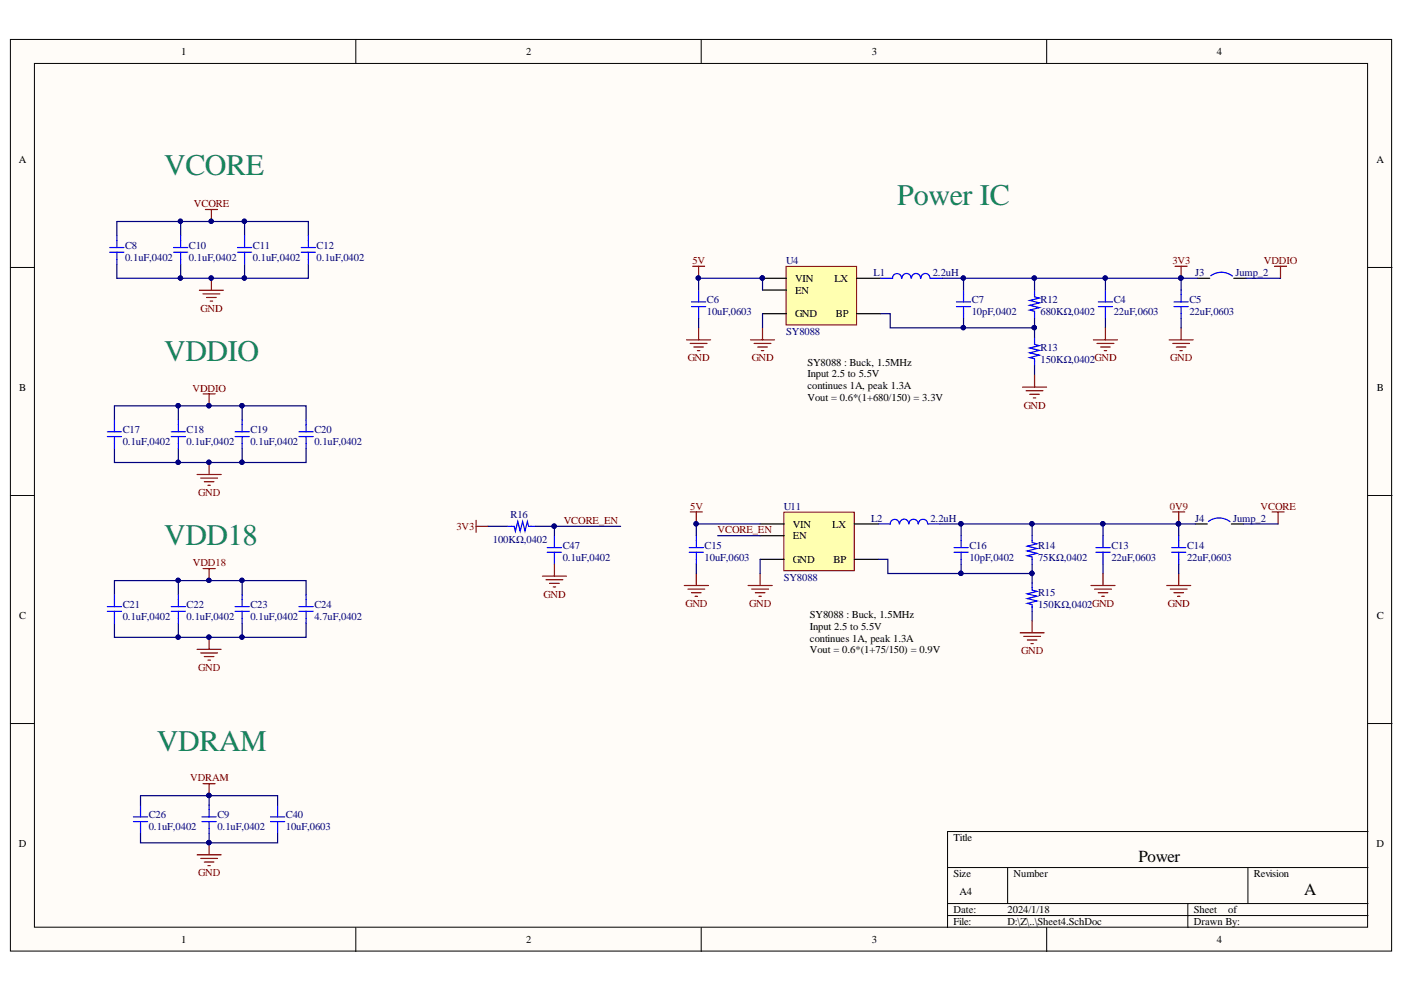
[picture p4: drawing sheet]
<svg xmlns="http://www.w3.org/2000/svg" width="297mm" height="210mm" viewBox="0 0 297 210" stroke-linecap="round" stroke-linejoin="round" font-family="sans-serif">
<g fill="#fffcf8" stroke="#000" stroke-width=".21">
<path d="M2.2 8.3h292.2v192.9h-292.2z"/>
<path d="M7.3 13.4h282v182.8h-282z"/>
</g>
<g fill="none" stroke="#000" stroke-width=".21">
<path d="M75.3 8.3v5.1M148.4 8.3v5.1M221.4 8.3v5.1M2.2 56.6h5.1M289.4 56.6h5.1M2.2 104.8h5.1M289.4 104.8h5.1M2.2 153.1h5.1M289.4 153.1h5.1M289.4 176h-88.9v20.3M75.3 196.3v5M148.4 196.3v5"/>
<path d="M200.5 183.6h88.9M200.5 191.2h88.9M200.5 193.7h88.9M213.2 183.6v7.6M221.4 196.3v5M251.3 191.2v5.1M264 183.6v7.6"/>
</g>
<path d="M166.3 56.4h14.9v12.4h-14.9z" fill="#ffffb0" stroke="#800000" stroke-width=".21"/>
<path d="M161.3 58.9h5.1M181.2 58.9h5.1M253.4 58.9h2.5M261 58.9h2.6M161.3 66.4h5.1M161.3 61.4h5.1M181.2 66.4h5.1M252.9 110.9h2.5M260.5 110.9h2.6" fill="none" stroke="#000" stroke-width=".25"/>
<g fill="#000080" stroke="#000080" stroke-width=".21">
<circle cx="161.3" cy="58.8" r=".46"/>
<circle cx="147.7" cy="58.8" r=".46"/>
<circle cx="117.2" cy="111.3" r=".47"/>
<circle cx="203.8" cy="58.8" r=".46"/>
<circle cx="218.8" cy="58.8" r=".46"/>
<circle cx="218.8" cy="69.3" r=".46"/>
<circle cx="203.8" cy="69.3" r=".46"/>
<circle cx="233.8" cy="58.8" r=".46"/>
<circle cx="249.8" cy="58.8" r=".46"/>
</g>
<g fill="none" stroke="#00f" stroke-width=".25">
<path d="M186.3 58.9h2.6M188.8 58.9a.95 .95 0 0 1 1-1 .95 .95 0 0 1 .9 1M192.7 58.9a.95 .95 0 0 0-.9-1 .95 .95 0 0 0-1 1M194.7 58.9a.95 .95 0 0 0-.9-1 .95 .95 0 0 0-1 1M196.7 58.9a.95 .95 0 0 0-.9-1 .95 .95 0 0 0-1 1M196.8 58.9h2.6M256.2 58.3a3.8 3.8 0 0 1 4.5 .1M146.3 63.9h3M146.3 64.9h3M147.8 61.4v2.5M147.8 64.9v2.5M202.4 63.9h3"/>
<path d="M202.4 64.9h3M203.9 61.4v2.5M203.9 64.9v2.5M218.9 62.3v.5l1 .3-2 .5 2 .5-2 .5 2 .5-2 .5 1 .3v1.5M218.9 71.4v1.5l1 .2-2 .5 2 .5-2 .6 2 .5-2 .5 1 .2v.5M218.9 61.4v1M218.9 76.4v1M232.4 63.9h3M232.4 64.9h3M233.9 61.4v2.5M233.9 64.9v2.5M248.4 63.9h3"/>
<path d="M248.4 64.9h3M249.9 61.4v2.5M249.9 64.9v2.5M107.3 111.4h1.5l.2 1 .5-2 .6 2 .5-2 .5 2 .5-2 .2 1h.5M112.3 111.4h1M115.8 116.9h3M115.8 115.9h3M117.3 113.4v2.5M117.3 116.9v2.5M185.8 110.9h2.5M190.2 110.9a.95 .95 0 0 0-.9-1 .95 .95 0 0 0-1 1M192.3 110.8a.97 .97 0 0 0-1-1 .97 .97 0 0 0-1 1"/>
<path d="M194.2 110.9a.96 .96 0 0 0-.9-1 .96 .96 0 0 0-1 1M196.2 110.9a.96 .96 0 0 0-.9-1 .96 .96 0 0 0-1 1M196.4 110.9h2.4M218.4 114.3v.5l1 .3-2.1 .5 2.1 .5-2.1 .5 2.1 .5-2.1 .5 1.1 .2v1.6M218.4 113.4v1M231.9 116.9h3M231.9 115.9h3M233.4 113.4v2.5M233.4 116.9v2.5M247.9 116.9h3M247.9 115.9h3M249.4 113.4v2.5"/>
<path d="M249.4 116.9v2.5M255.7 110.3a3.8 3.8 0 0 1 4.5 .1M218.4 123.4v1.5l1 .2-2.1 .5 2.1 .6-2.1 .5 2.1 .5-2.1 .5 1.1 .2v.5M218.4 128.4v1"/>
</g>
<g fill="none" stroke="#800000" stroke-width=".25">
<path d="M146.5 56.3h2.6M147.8 56.3v2.6M269.6 56.3h2.6M270.9 56.3v2.6M145.3 71.9h5M146 72.7h3.6M146.8 73.4h2M147.5 74.2h.6M147.8 69.4v2.5M158.8 71.9h5.1M159.5 72.7h3.6M160.3 73.4h2"/>
<path d="M161.1 74.2h.5M161.3 69.4v2.5M218.9 79.4v2.5M231.3 71.9h5.1M232.1 72.7h3.5M232.9 73.4h2M233.6 74.2h.5M233.9 69.4v2.5M247.3 71.9h5.1M248.1 72.7h3.6M248.9 73.4h2M249.6 74.2h.5"/>
<path d="M249.9 69.4v2.5M216.3 81.9h5.1M217.1 82.7h3.6M217.9 83.4h2M218.6 84.2h.5M100.7 110.1v2.5M100.7 111.4h2.6M117.3 119.4v2.5M114.8 121.9h5M115.5 122.7h3.6M116.3 123.4h2M117 124.2h.6"/>
</g>
<path d="M203.9 58.9h15M233.9 58.9h16M253.4 58.9h-3.5v2.5M263.6 58.9h7.3M186.3 66.4h2v3h15.6v-2M203.9 69.4h15v2M218.9 61.4v-2.5h15v2.5M218.9 67.4v2M218.9 77.4v2M233.9 67.4v2M249.9 67.4v2M113.3 111.4h4" fill="none" stroke="#000080" stroke-width=".25"/>
<path d="M165.8 108.4h14.9v12.4h-14.9z" fill="#ffffb0" stroke="#800000" stroke-width=".21"/>
<path d="M160.8 110.9h5.1M160.8 118.4h5.1M160.8 113.4h5.1M180.7 110.9h5.1M180.7 118.4h5.1" fill="none" stroke="#000" stroke-width=".25"/>
<g fill="none" stroke="#00f" stroke-width=".25">
<path d="M23.2 53.4h3M23.2 52.4h3M24.7 49.9v2.5M24.7 53.4v2.5M36.7 53.4h3M36.7 52.4h3M38.2 49.9v2.5M38.2 53.4v2.5M50.2 53.4h3M50.2 52.4h3M51.7 49.9v2.5M51.7 53.4v2.5"/>
<path d="M63.7 53.4h3M63.7 52.4h3M65.2 49.9v2.5M65.2 53.4v2.5M22.7 92.4h3M22.7 91.4h3M24.2 88.9v2.5M24.2 92.4v2.5M36.2 92.4h3M36.2 91.4h3M37.7 88.9v2.5M37.7 92.4v2.5"/>
<path d="M49.7 92.4h3M49.7 91.4h3M51.2 88.9v2.5M51.2 92.4v2.5M63.3 92.4h3M63.3 91.4h3M64.8 88.9v2.5M64.8 92.4v2.5M145.8 115.9h3M145.8 116.9h3M147.3 113.4v2.5M147.3 116.9v2.5"/>
<path d="M201.8 115.9h3M201.8 116.9h3M203.3 113.4v2.5M203.3 116.9v2.5M22.7 129.4h3M22.7 128.4h3M24.2 125.9v2.5M24.2 129.4v2.5M36.2 129.4h3M36.2 128.4h3M37.7 125.9v2.5M37.7 129.4v2.5"/>
<path d="M49.7 129.4h3M49.7 128.4h3M51.2 125.9v2.5M51.2 129.4v2.5M63.3 129.4h3M63.3 128.4h3M64.8 125.9v2.5M64.8 129.4v2.5M28.2 173.8h3M28.2 172.9h3M29.7 170.4v2.5M29.7 173.8v2.6"/>
<path d="M42.7 173.8h3M42.7 172.9h3M44.2 170.4v2.5M44.2 173.8v2.6M57.2 173.8h3M57.2 172.9h3M58.7 170.4v2.5M58.7 173.8v2.6"/>
</g>
<g fill="none" stroke="#800000" stroke-width=".25">
<path d="M43.5 44.3h2.5M44.7 44.3v2.6M44.7 58.9v2.5M248.6 56.3h2.6M249.9 56.3v2.6M42.2 61.4h5.1M42.9 62.2h3.6M43.7 62.9h2M44.5 63.7h.5M43 83.3h2.5M44.2 83.3v2.6M44.2 97.9v2.5"/>
<path d="M41.7 100.4h5.1M42.5 101.2h3.5M43.2 101.9h2.1M44 102.7h.5M146 108.3h2.6M147.3 108.3v2.6M248.1 108.3h2.5M249.4 108.3v2.6M269.1 108.3h2.6M270.4 108.3v2.6M41.7 137.4h5.1M42.5 138.2h3.5"/>
<path d="M43 120.3h2.5M43.2 138.9h2.1M44 139.7h.5M44.2 120.3v2.6M44.2 134.9v2.5M144.8 123.9h5.1M145.5 124.7h3.6M146.3 125.4h2M147.1 126.2h.5M147.3 121.4v2.5M158.3 123.9h5.1M159 124.7h3.6"/>
<path d="M159.8 125.4h2M160.6 126.2h.5M160.8 121.4v2.5M215.8 133.9h5.1M216.6 134.7h3.5M217.3 135.4h2.1M218.1 136.2h.5M218.4 131.4v2.5M230.8 123.9h5.1M231.6 124.7h3.5M232.3 125.4h2.1M233.1 126.2h.5"/>
<path d="M233.4 121.4v2.5M246.8 123.9h5.1M247.6 124.7h3.6M248.4 125.4h2M249.1 126.2h.5M249.4 121.4v2.5M43 165.8h2.5M44.2 165.8v2.6M44.2 178.3v2.6M41.7 180.9h5.1M42.5 181.6h3.5M43.2 182.4h2.1"/>
<path d="M44 183.2h.5"/>
</g>
<g fill="#000080" stroke="#000080" stroke-width=".21">
<circle cx="147.3" cy="110.8" r=".46"/>
<circle cx="203.3" cy="110.8" r=".46"/>
<circle cx="218.3" cy="110.8" r=".46"/>
<circle cx="218.3" cy="121.3" r=".46"/>
<circle cx="203.3" cy="121.3" r=".46"/>
<circle cx="233.3" cy="110.8" r=".46"/>
<circle cx="249.3" cy="110.8" r=".47"/>
<circle cx="203.8" cy="58.8" r=".46"/>
<circle cx="161.3" cy="58.8" r=".46"/>
<circle cx="147.7" cy="58.8" r=".46"/>
<circle cx="249.8" cy="58.8" r=".46"/>
<circle cx="117.2" cy="111.3" r=".47"/>
<circle cx="44.2" cy="97.8" r=".46"/>
<circle cx="37.7" cy="85.8" r=".46"/>
<circle cx="51.2" cy="85.8" r=".46"/>
<circle cx="37.7" cy="97.8" r=".46"/>
<circle cx="51.2" cy="97.8" r=".46"/>
<circle cx="44.2" cy="85.8" r=".46"/>
<circle cx="44.7" cy="58.8" r=".46"/>
<circle cx="38.2" cy="46.8" r=".46"/>
<circle cx="44.7" cy="46.8" r=".46"/>
<circle cx="51.7" cy="46.8" r=".46"/>
<circle cx="38.2" cy="58.8" r=".46"/>
<circle cx="51.7" cy="58.8" r=".46"/>
<circle cx="44.2" cy="134.8" r=".46"/>
<circle cx="37.7" cy="122.8" r=".46"/>
<circle cx="51.2" cy="122.8" r=".46"/>
<circle cx="37.7" cy="134.8" r=".46"/>
<circle cx="51.2" cy="134.8" r=".46"/>
<circle cx="44.2" cy="122.8" r=".46"/>
<circle cx="44.2" cy="168.3" r=".46"/>
<circle cx="44.2" cy="178.3" r=".46"/>
</g>
<g fill="none" stroke="#000080" stroke-width=".25">
<path d="M24.7 49.9v-3h13.5v3M24.7 55.9v3h13.5v-3M38.2 46.9h13.5v3M51.7 55.9v3h-13.5M51.7 46.9h13.5v3M65.2 55.9v3h-13.5M199.4 58.9h4.5v2.5M147.8 61.4v-2.5h13.5v2.5M147.8 67.4v2M161.3 66.4v3M24.2 88.9v-3h13.5v3M24.2 94.9v3h13.5v-3"/>
<path d="M37.7 85.9h13.5v3M51.2 85.9h13.6v3M51.2 94.9v3h-13.5M64.8 94.9v3h-13.6M103.3 111.4h4M131.3 111.4h-14v2M147.3 119.4v2M151.8 113.4h9M160.8 110.9h-13.5v2.5M160.8 118.4v3M185.8 118.4h2v3h15.5v-2M198.8 110.9h4.5v2.5"/>
<path d="M203.3 110.9h15.1M218.4 113.4v-2.5h15v2.5M218.4 119.4v2M233.4 110.9h16M233.4 119.4v2M249.4 119.4v2M252.9 110.9h-3.5v2.5M263.1 110.9h7.3M24.2 125.9v-3h13.5v3M24.2 131.9v3h13.5v-3M37.7 122.9h13.5v3M51.2 122.9h13.6v3"/>
<path d="M51.2 131.9v3h-13.5M64.8 131.9v3h-13.6M203.3 121.4h15.1v2M218.4 129.4v2M29.7 170.4v-2h14.5v2M29.7 176.4v1.9h29v-1.9M44.2 168.4h14.5v2M44.2 176.4v1.9"/>
</g>
<g font-size="6.3" fill="#17855c">
<text x="34.7" y="36.9">VCORE</text>
<text x="189.8" y="43.4">Power IC</text>
<text x="34.7" y="76.4">VDDIO</text>
<text x="34.7" y="115.4">VDD18</text>
<text x="33.2" y="158.9">VDRAM</text>
</g>
<g font-size="3.6">
<text x="240.9" y="182.5">Power</text>
<text x="275.9" y="189.5">A</text>
</g>
<g font-size="2.2">
<text x="38.3" y="11.7">1</text>
<text x="111.3" y="11.7">2</text>
<text x="184.5" y="11.7">3</text>
<text x="257.5" y="11.7">4</text>
<text x="4" y="34.5">A</text>
<text x="291.2" y="34.5">A</text>
<text x="168.2" y="59.7">VIN</text>
<text x="176.6" y="59.7">LX</text>
<text x="168.2" y="62.2">EN</text>
<text x="168.2" y="67.2">GND</text>
<text x="176.8" y="67.2">BP</text>
<text x="170.8" y="77.4">SY8088 : Buck, 1.5MHz</text>
<text x="4.1" y="82.7">B</text>
<text x="170.8" y="79.8">Input 2.5 to 5.5V</text>
<text x="170.8" y="82.3">continues 1A, peak 1.3A</text>
<text x="291.3" y="82.7">B</text>
<text x="170.8" y="84.7">Vout = 0.6*(1+680/150) = 3.3V</text>
<text x="167.7" y="111.7">VIN</text>
<text x="176.1" y="111.7">LX</text>
<text x="167.7" y="119.2">GND</text>
<text x="167.7" y="114.2">EN</text>
<text x="176.3" y="119.2">BP</text>
<text x="4.1" y="131">C</text>
<text x="171.3" y="130.9">SY8088 : Buck, 1.5MHz</text>
<text x="291.3" y="131">C</text>
<text x="171.3" y="133.3">Input 2.5 to 5.5V</text>
<text x="171.3" y="135.8">continues 1A, peak 1.3A</text>
<text x="171.3" y="138.3">Vout = 0.6*(1+75/150) = 0.9V</text>
<text x="4" y="179.2">D</text>
<text x="201.7" y="177.9">Title</text>
<text x="291.2" y="179.2">D</text>
<text x="201.7" y="185.6">Size</text>
<text x="214.5" y="185.6">Number</text>
<text x="265.3" y="185.6">Revision</text>
<text x="203" y="189.4">A4</text>
<text x="201.7" y="193.2">Date:</text>
<text x="201.7" y="195.7">File:</text>
<text x="213.2" y="193.2">2024/1/18</text>
<text x="213.2" y="195.7">D:\Z\..\Sheet4.SchDoc</text>
<text x="252.6" y="193.2">Sheet</text>
<text x="252.6" y="195.7">Drawn By:</text>
<text x="259.9" y="193.2">of</text>
<text x="38.3" y="199.6">1</text>
<text x="111.3" y="199.6">2</text>
<text x="184.5" y="199.6">3</text>
<text x="257.5" y="199.6">4</text>
</g>
<g font-size="2.2" fill="#800000">
<text x="41" y="43.9">VCORE</text>
<text x="146.5" y="55.9">5V</text>
<text x="248.1" y="55.9">3V3</text>
<text x="267.4" y="55.9">VDDIO</text>
<text x="42.4" y="66">GND</text>
<text x="145.5" y="76.4">GND</text>
<text x="159" y="76.4">GND</text>
<text x="247.6" y="76.4">GND</text>
<text x="40.7" y="82.9">VDDIO</text>
<text x="216.6" y="86.4">GND</text>
<text x="42" y="104.9">GND</text>
<text x="146" y="107.9">5V</text>
<text x="247.5" y="107.9">0V9</text>
<text x="266.7" y="107.9">VCORE</text>
<text x="96.6" y="112.2">3V3</text>
<text x="119.3" y="110.9">VCORE_EN</text>
<text x="151.8" y="112.9">VCORE_EN</text>
<text x="40.8" y="119.8">VDD18</text>
<text x="115" y="126.4">GND</text>
<text x="145" y="128.4">GND</text>
<text x="158.5" y="128.4">GND</text>
<text x="247.1" y="128.4">GND</text>
<text x="42" y="141.9">GND</text>
<text x="216.1" y="138.4">GND</text>
<text x="40.3" y="165.3">VDRAM</text>
<text x="42" y="185.4">GND</text>
</g>
<g font-size="2.2" fill="#000080">
<text x="26.5" y="52.7">C8</text>
<text x="40" y="52.7">C10</text>
<text x="53.5" y="52.7">C11</text>
<text x="67" y="52.7">C12</text>
<text x="26.5" y="55.2">0.1uF,0402</text>
<text x="40" y="55.2">0.1uF,0402</text>
<text x="53.5" y="55.2">0.1uF,0402</text>
<text x="67" y="55.2">0.1uF,0402</text>
<text x="166.3" y="55.9">U4</text>
<text x="184.8" y="58.4">L1</text>
<text x="197.3" y="58.4">2.2uH</text>
<text x="252.9" y="58.4">J3</text>
<text x="261.4" y="58.4">Jump_2</text>
<text x="149.6" y="64.2">C6</text>
<text x="205.6" y="64.2">C7</text>
<text x="220.1" y="64.1">R12</text>
<text x="235.6" y="64.2">C4</text>
<text x="251.6" y="64.2">C5</text>
<text x="149.6" y="66.7">10uF,0603</text>
<text x="166.3" y="70.9">SY8088</text>
<text x="205.6" y="66.7">10pF,0402</text>
<text x="220.1" y="66.7">680KΩ,0402</text>
<text x="235.6" y="66.7">22uF,0603</text>
<text x="251.6" y="66.7">22uF,0603</text>
<text x="220.1" y="74.2">R13</text>
<text x="220.1" y="76.7">150KΩ,0402GND</text>
<text x="26" y="91.7">C17</text>
<text x="26" y="94.2">0.1uF,0402</text>
<text x="39.5" y="91.7">C18</text>
<text x="39.5" y="94.2">0.1uF,0402</text>
<text x="53" y="91.7">C19</text>
<text x="53" y="94.2">0.1uF,0402</text>
<text x="66.5" y="91.7">C20</text>
<text x="66.5" y="94.2">0.1uF,0402</text>
<text x="165.8" y="107.9">U11</text>
<text x="108" y="109.6">R16</text>
<text x="184.3" y="110.4">L2</text>
<text x="196.8" y="110.4">2.2uH</text>
<text x="252.9" y="110.4">J4</text>
<text x="260.9" y="110.4">Jump_2</text>
<text x="104.3" y="114.9">100KΩ,0402</text>
<text x="119.1" y="116.2">C47</text>
<text x="119.1" y="118.7">0.1uF,0402</text>
<text x="149.1" y="116.2">C15</text>
<text x="149.1" y="118.7">10uF,0603</text>
<text x="205.1" y="116.2">C16</text>
<text x="205.1" y="118.7">10pF,0402</text>
<text x="219.6" y="116.1">R14</text>
<text x="219.6" y="118.6">75KΩ,0402</text>
<text x="235.1" y="116.2">C13</text>
<text x="235.1" y="118.7">22uF,0603</text>
<text x="251.1" y="116.2">C14</text>
<text x="251.1" y="118.7">22uF,0603</text>
<text x="165.8" y="122.9">SY8088</text>
<text x="26" y="128.7">C21</text>
<text x="26" y="131.2">0.1uF,0402</text>
<text x="39.5" y="128.7">C22</text>
<text x="39.5" y="131.2">0.1uF,0402</text>
<text x="53" y="128.7">C23</text>
<text x="53" y="131.2">0.1uF,0402</text>
<text x="66.5" y="128.7">C24</text>
<text x="66.5" y="131.2">4.7uF,0402</text>
<text x="219.6" y="126.2">R15</text>
<text x="219.6" y="128.7">150KΩ,0402GND</text>
<text x="31.5" y="173.2">C26</text>
<text x="46" y="173.2">C9</text>
<text x="60.5" y="173.2">C40</text>
<text x="31.5" y="175.7">0.1uF,0402</text>
<text x="46" y="175.7">0.1uF,0402</text>
<text x="60.5" y="175.7">10uF,0603</text>
</g>
</svg>
